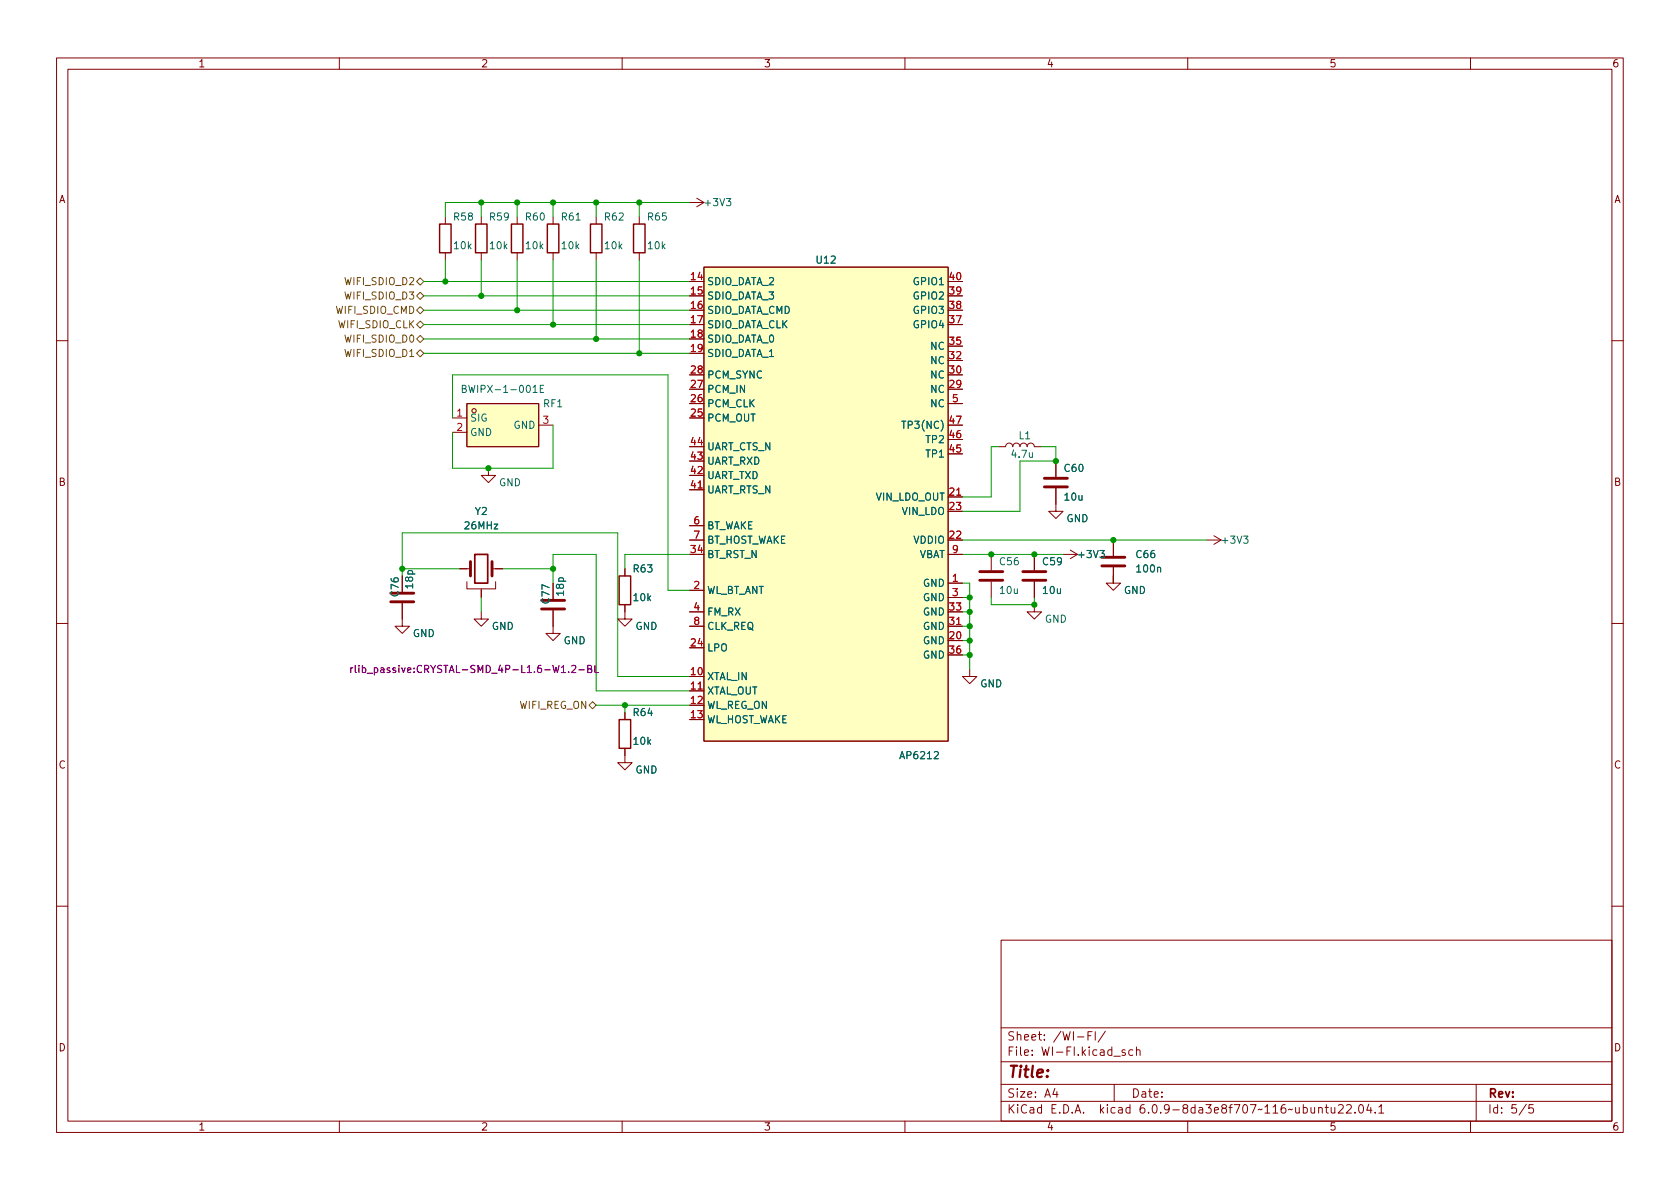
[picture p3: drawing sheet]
<svg xmlns="http://www.w3.org/2000/svg" width="297mm" height="210mm" viewBox="0 0 297 210" stroke-linecap="round" stroke-linejoin="round" font-family="sans-serif">
<g fill="none" stroke="#840000" stroke-width=".18">
<path d="M10 10.2h277v190.1h-277zM12 12.2h273v186.1h-273zM60 10.2v2M110 10.2v2M160 10.2v2M210 10.2v2M260 10.2v2M78.7 38.3v1.3M85.1 38.3v1.3M91.4 38.3v1.3M97.8 38.3v1.3M105.4 38.3v1.3"/>
<path d="M113 38.3v1.3M121.9 35.8h2.6M123.2 35l1.3 .8M124.5 35.8l-1.3 .8M78.7 44.7v1.3M85.1 44.7v1.3M91.4 44.7v1.3M97.8 44.7v1.3M105.4 44.7v1.3M113 44.7v1.3M124.5 47.2h43.1v83.9h-43.1zM10 60.2h2"/>
<path d="M80 73.9h2.5M80 76.4h2.5M82.5 71.4h12.7v7.6h-12.7zM95.2 75.2h2.6M167.6 71.4h2.6M176.5 79h1.3a.64 .64 0 0 1 .6-.6 .64 .64 0 0 1 .7 .6 .64 .64 0 0 1 .6-.6 .64 .64 0 0 1 .6 .6 .64 .64 0 0 1 .7-.6 .64 .64 0 0 1 .6 .6 .64 .64 0 0 1 .6-.6 .64 .64 0 0 1 .7 .6h1.2M285 60.2h2M86.4 82.8v1.3h1.2l-1.2 1.2-1.3-1.2h1.3M121.9 95.5h2.6M121.9 86.6h2.6M121.9 93h2.6M167.6 98h2.6"/>
<path d="M167.6 87.9h2.6M175.3 98v2.8M182.9 98v2.8M186.7 86.4v4h1.3l-1.3 1.3-1.3-1.3h1.3M186.7 81.5v2.8M188 98h2.5M189.2 97.3l1.3 .7M190.5 98l-1.3 .8M196.8 95.5v2.8M213.4 95.5h2.5M214.6 94.7l1.3 .8M215.9 95.5l-1.3 .8"/>
<path d="M10 110.2h2M71.1 106.7v4h1.3l-1.3 1.3-1.3-1.3h1.3M81.3 100.6h1.9M82.5 102.9v1.2h5.1v-1.2M85.1 108.2v1.3h1.3l-1.3 1.2-1.3-1.2h1.3M85.1 104.1v1.6M87 100.6h1.9M97.8 107.9v4.1h1.3l-1.3 1.3-1.3-1.3h1.3M110.5 106.9v2.6h1.3l-1.3 1.2-1.3-1.2h1.3M110.5 100.6v1.2M121.9 104.4h2.6M121.9 110.7h2.6"/>
<path d="M121.9 108.2h2.6M167.6 103.1h2.6M167.6 105.7h2.6M167.6 110.7h2.6M171.4 118.4v1.2h1.3l-1.3 1.3-1.2-1.3h1.2M175.3 102.9v2.8M182.9 106.9v1.3h1.2l-1.2 1.3-1.3-1.3h1.3M182.9 102.9v2.8M196.8 100.3v2.8h-1.2l1.2 1.3 1.3-1.3h-1.3v-1.3M285 110.2h2M110.5 132.3v2.6h1.3l-1.3 1.2-1.3-1.2h1.3M110.5 126v1.2"/>
<path d="M121.9 122.2h2.6M10 160.2h2M177 166.3h108v32h-108zM285 160.2h2M60 198.3v2M110 198.3v2M160 198.3v2M177 194.8h108M177 191.8h108M177 187.8h108M177 181.8h108M186.5 192.5l-.4 1h1"/>
<path d="M186.9 193v1M192.4 183.1h.5M193.1 182.4h-.7v1.5M193.6 182.4v1.5M195.4 182.4l-1.3 1.9M197 191.8v3M198.9 185.7l-.3-.1-.2 .2v.3l.5 .1v.4h-.5M200.3 185.7l-.4-.1-.3 .3v.4l.1 .3h.6M200.9 185.8l.2-.2 .4 .1 .1 .9M200.9 185.1v1.5M210 198.3v2M233.1 196l.3-.2 .3 .1 .1 .9"/>
<path d="M233.1 195.8v1M234.3 195.8h.6M234.5 195.3v1.3l.4 .2M235.4 195.8v1h.4l.2-.1M236 195.8v1M236.6 195.5l.6-.2 .2 .2 .1 .3-.9 1h.9M238.1 195.5l.5-.2 .3 .2v.3l-.9 1h.9M239.6 196.7v.1M240.4 195.4l.2-.1a.81 .81 0 0 1 .6 .7 .81 .81 0 0 1-.3 .8h-.2a.81 .81 0 0 1-.6-.6 .81 .81 0 0 1 .3-.8zM242 195.3l-.4 1h1M242.4 195.8v1M243.1 196.7v.1"/>
<path d="M243.8 195.8l.4-.5v1.5M243.8 196.8h.8M260 198.3v2M261 191.8v6.5M269.9 195.3l-1.3 1.9M271.1 195.3h-.7l-.1 .7 .2-.1 .5 .1 .2 .2-.1 .5-.2 .1-.6-.1"/>
<circle cx="83.8" cy="72.6" r=".38"/>
</g>
<g fill="none" stroke="#840000" stroke-width=".51">
<path d="M83.2 99.3v2.5M87 99.3v2.5M184.7 86.1h4M184.7 84.6h4M194.8 98.5h4.1M69.1 104.9h4.1M69.1 106.4h4.1M95.8 106.2h4M95.8 107.7h4M173.2 102.6h4.1M173.2 101.1h4.1M180.8 102.6h4.1"/>
<path d="M180.8 101.1h4.1M194.8 100.1h4.1"/>
</g>
<path d="M77.7 39.6h2.1v5.1h-2.1zM84.1 39.6h2v5.1h-2zM90.4 39.6h2.1v5.1h-2.1zM96.8 39.6h2v5.1h-2zM104.4 39.6h2v5.1h-2zM112 39.6h2v5.1h-2zM109.5 101.8h2v5.1h-2zM109.5 127.2h2v5.1h-2z" fill="none" stroke="#840000" stroke-width=".25"/>
<g fill="#ffffc2" stroke="#ffffc2" stroke-width=".18">
<path d="M82.5 71.4h12.7v7.6h-12.7z"/>
<path d="M124.5 47.2h43.1v83.9h-43.1z"/>
</g>
<path d="M81.7 68.7h.6l.1-.2-.1-.2-.6-.2v1.3h.5l.2-.1 .1-.3-.3-.3M95.5 68.7h.4M96.1 68.1h-.6v1.3h.6M159.4 74.5h.8M82.2 92.4l.5-.1 .2 .3-.7 .9h.7M84 92.3h-.3a.85 .85 0 0 0 0 1.2l.4-.1 .1-.4-.3-.3-.4 .1-.1 .2M84.7 93.5v-1.2l.4 .9 .4-.9v1.2M86.1 92.3v1.2M86.1 92.9h.8M86.9 92.3v1.2M87.4 92.7h.6l-.6 .8h.6" fill="none" stroke="#006464" stroke-width=".18"/>
<path d="M83.9 98h2.3v5.1h-2.3z" fill="none" stroke="#840000" stroke-width=".3"/>
<path d="M62 118.1v.8M62.4 118.1l-.4 .2M62.8 117.7v1.1l.2 .1M63.5 117.7v.1M63.5 118.1v.8M102.4 118.4h.9M103.9 118.3l.6-.1 .1-.2-.1-.2-.6-.1v1.2h.5l.2-.1 .1-.3-.3-.2M105.2 117.7v1.2h.6" fill="none" stroke="#840084" stroke-width=".18"/>
<path d="M73.7 54.9l.6-.7 .6 .7-.6 .6zM73.7 59.9l.6-.6 .6 .6-.6 .7zM73.7 57.4l.6-.6 .6 .6-.6 .6zM73.7 49.8l.6-.7 .6 .7-.6 .6zM74.3 51.7l.6 .6-.6 .7-.6-.7zM73.7 62.5l.6-.7 .6 .7-.6 .6zM104.1 124.7l.7-.6 .6 .6-.6 .6z" fill="none" stroke="#725600" stroke-width=".18"/>
<g fill="none" stroke="#009600" stroke-width=".18">
<path d="M85.1 35.8v2.5M91.4 35.8v2.5M97.8 35.8v2.5M105.4 35.8v2.5M113 35.8v2.5M121.9 35.8h-43.2v2.5M74.9 49.8h47M74.9 57.4h47M74.9 54.9h47M74.9 59.9h47M74.9 52.3h47M78.7 46v3.8"/>
<path d="M85.1 46v6.3M91.4 46v8.9M97.8 46v11.4M105.4 46v13.9M113 46v16.5M74.9 62.5h47M80 73.9v-7.6h38.1v38.1h3.8M97.8 75.2v7.6h-17.8v-6.4M176.5 79h-1.2v8.9h-5.1M184.1 79h2.6v2.5h-6.4v8.9h-10.1M121.9 98h-11.4v2.6M170.2 98h17.8"/>
<path d="M170.2 95.5h43.2M71.1 100.6h10.2M71.1 101.8v-7.6h38.1v25.4h12.7M85.1 105.7v2.5M88.9 100.6h8.9M97.8 103.1v-5.1h7.6v24.2h16.5M170.2 103.1h1.2v15.3M170.2 115.8h1.2M170.2 113.3h1.2M170.2 110.7h1.2M170.2 108.2h1.2M170.2 105.7h1.2"/>
<path d="M175.3 105.7v1.2h7.6v-1.2M196.8 101.8v1.3M105.4 124.7h16.5M110.5 124.7v1.3"/>
</g>
<g fill="#009600" stroke="#009600" stroke-width=".18">
<circle cx="85.1" cy="35.8" r=".46"/>
<circle cx="91.4" cy="35.8" r=".46"/>
<circle cx="105.4" cy="59.9" r=".46"/>
<circle cx="97.8" cy="57.4" r=".46"/>
<circle cx="105.4" cy="35.8" r=".46"/>
<circle cx="113" cy="62.5" r=".46"/>
<circle cx="97.8" cy="35.8" r=".46"/>
<circle cx="113" cy="35.8" r=".46"/>
<circle cx="171.4" cy="105.7" r=".46"/>
<circle cx="171.4" cy="108.2" r=".46"/>
<circle cx="182.9" cy="98" r=".46"/>
<circle cx="196.8" cy="95.5" r=".46"/>
<circle cx="175.3" cy="98" r=".46"/>
<circle cx="182.9" cy="106.9" r=".46"/>
<circle cx="186.7" cy="81.5" r=".46"/>
<circle cx="91.4" cy="54.9" r=".46"/>
<circle cx="86.4" cy="82.8" r=".46"/>
<circle cx="97.8" cy="100.6" r=".46"/>
<circle cx="71.1" cy="100.6" r=".46"/>
<circle cx="85.1" cy="52.3" r=".46"/>
<circle cx="78.7" cy="49.8" r=".46"/>
<circle cx="171.4" cy="113.3" r=".46"/>
<circle cx="171.4" cy="110.7" r=".46"/>
<circle cx="110.5" cy="124.7" r=".46"/>
<circle cx="171.4" cy="115.8" r=".46"/>
</g>
<text font-size="2.8" fill="#840000" x="178" y="190.6">Title:</text>
<g font-size="2.1" fill="#840000">
<text x="178" y="184">Sheet: /WI-FI/</text>
<text x="178" y="186.7">File: WI-FI.kicad_sch</text>
<text x="178" y="196.9">KiCad E.D.A. kicad 6.0.9-8da3e8f707~116~ubuntu22.04.1</text>
<text x="178" y="194.1">Size: A4</text>
<text x="200" y="194.1">Date:</text>
<text x="263" y="194.1">Rev:</text>
<text x="263" y="196.9">Id: 5/5</text>
</g>
<g font-size="1.8" fill="#840000">
<text x="35" y="11.9">1</text>
<text x="85" y="11.9">2</text>
<text x="135" y="11.9">3</text>
<text x="185" y="11.9">4</text>
<text x="235" y="11.9">5</text>
<text x="285" y="11.9">6</text>
<text x="10.3" y="35.9">A</text>
<text x="285.3" y="35.9">A</text>
<text x="10.3" y="85.9">B</text>
<text x="285.3" y="85.9">B</text>
<text x="70.5" y="105.4" transform="rotate(-90 70.5 105.4)">C76</text>
<text x="97.2" y="106.7" transform="rotate(-90 97.2 106.7)">C77</text>
<text x="10.3" y="135.9">C</text>
<text x="285.3" y="135.9">C</text>
<text x="10.3" y="185.9">D</text>
<text x="285.3" y="185.9">D</text>
<text x="35" y="199.9">1</text>
<text x="85" y="199.9">2</text>
<text x="135" y="199.9">3</text>
<text x="185" y="199.9">4</text>
<text x="235" y="199.9">5</text>
<text x="285" y="199.9">6</text>
</g>
<g font-size="1.8" fill="#006464">
<text x="80.3" y="39">R58</text>
<text x="86.7" y="39">R59</text>
<text x="93" y="39">R60</text>
<text x="99.4" y="39">R61</text>
<text x="107" y="39">R62</text>
<text x="114.6" y="39">R65</text>
<text x="124.8" y="36.4">+3V3</text>
<text x="80.3" y="44.1">10k</text>
<text x="86.7" y="44.1">10k</text>
<text x="93" y="44.1">10k</text>
<text x="99.4" y="44.1">10k</text>
<text x="107" y="44.1">10k</text>
<text x="114.6" y="44.1">10k</text>
<text x="144.4" y="46.6">U12</text>
<text x="125" y="50.4">SDIO_DATA_2</text>
<text x="125" y="53">SDIO_DATA_3</text>
<text x="161.7" y="53">GPIO2</text>
<text x="161.7" y="50.4">GPIO1</text>
<text x="125" y="55.5">SDIO_DATA_CMD</text>
<text x="125" y="58">SDIO_DATA_CLK</text>
<text x="161.7" y="58">GPIO4</text>
<text x="161.7" y="55.5">GPIO3</text>
<text x="125" y="60.6">SDIO_DATA_0</text>
<text x="125" y="63.1">SDIO_DATA_1</text>
<text x="164.6" y="64.4">NC</text>
<text x="164.6" y="61.8">NC</text>
<text x="82.9" y="69.5">BWIPX-1-001E</text>
<text x="125" y="69.5">PCM_IN</text>
<text x="125" y="66.9">PCM_SYNC</text>
<text x="164.6" y="69.5">NC</text>
<text x="164.6" y="66.9">NC</text>
<text x="83.1" y="74.5">SIG</text>
<text x="83.1" y="77.1">GND</text>
<text x="90.8" y="75.8">GND</text>
<text x="96.1" y="72">RF1</text>
<text x="125" y="74.5">PCM_OUT</text>
<text x="125" y="72">PCM_CLK</text>
<text x="160.2" y="75.8">TP3(NC)</text>
<text x="164.6" y="72">NC</text>
<text x="180.2" y="77.7">L1</text>
<text x="125" y="82.2">UART_RXD</text>
<text x="125" y="79.6">UART_CTS_N</text>
<text x="163.9" y="80.9">TP1</text>
<text x="163.9" y="78.4">TP2</text>
<text x="179" y="80.9">4.7u</text>
<text x="188.3" y="83.4">C60</text>
<text x="88.2" y="86">GND</text>
<text x="125" y="87.2">UART_RTS_N</text>
<text x="125" y="84.7">UART_TXD</text>
<text x="154.7" y="88.5">VIN_LDO_OUT</text>
<text x="188.3" y="88.5">10u</text>
<text x="84" y="91.1">Y2</text>
<text x="125" y="93.6">BT_WAKE</text>
<text x="159.5" y="91.1">VIN_LDO</text>
<text x="188.5" y="92.3">GND</text>
<text x="112.1" y="101.2">R63</text>
<text x="125" y="98.7">BT_RST_N</text>
<text x="125" y="96.1">BT_HOST_WAKE</text>
<text x="161.5" y="96.1">VDDIO</text>
<text x="162.3" y="98.7">VBAT</text>
<text x="176.8" y="99.9">C56</text>
<text x="184.5" y="99.9">C59</text>
<text x="190.9" y="98.7">+3V3</text>
<text x="201" y="98.7">C66</text>
<text x="201.1" y="101.2">100n</text>
<text x="216.3" y="96.1">+3V3</text>
<text x="73" y="104" transform="rotate(-90 73 104)">18p</text>
<text x="99.7" y="105.2" transform="rotate(-90 99.7 105.2)">18p</text>
<text x="112.1" y="106.3">10k</text>
<text x="125" y="105">WL_BT_ANT</text>
<text x="163.2" y="103.8">GND</text>
<text x="163.2" y="106.3">GND</text>
<text x="176.9" y="105">10u</text>
<text x="184.5" y="105">10u</text>
<text x="198.7" y="105">GND</text>
<text x="73" y="112.6">GND</text>
<text x="86.9" y="111.4">GND</text>
<text x="99.6" y="113.9">GND</text>
<text x="112.3" y="111.4">GND</text>
<text x="125" y="108.8">FM_RX</text>
<text x="125" y="111.4">CLK_REQ</text>
<text x="163.2" y="113.9">GND</text>
<text x="163.2" y="111.4">GND</text>
<text x="163.2" y="108.8">GND</text>
<text x="184.7" y="110.1">GND</text>
<text x="125" y="115.2">LPO</text>
<text x="163.2" y="116.5">GND</text>
<text x="125" y="120.3">XTAL_IN</text>
<text x="125" y="122.8">XTAL_OUT</text>
<text x="125" y="125.3">WL_REG_ON</text>
<text x="173.3" y="121.5">GND</text>
<text x="112.1" y="126.6">R64</text>
<text x="112.1" y="131.7">10k</text>
<text x="125" y="127.9">WL_HOST_WAKE</text>
<text x="112.3" y="136.8">GND</text>
<text x="159.4" y="134.2">AP6212</text>
</g>
<g font-size="1.8" fill="#725600">
<text x="61.2" y="53">WIFI_SDIO_D3</text>
<text x="61.2" y="50.4">WIFI_SDIO_D2</text>
<text x="59.4" y="55.5">WIFI_SDIO_CMD</text>
<text x="59.8" y="58">WIFI_SDIO_CLK</text>
<text x="61.2" y="60.6">WIFI_SDIO_D0</text>
<text x="61.2" y="63.1">WIFI_SDIO_D1</text>
<text x="91.8" y="125.3">WIFI_REG_ON</text>
</g>
<g font-size="1.8" fill="#a90000">
<text x="122.2" y="49.5">14</text>
<text x="122.2" y="52.1">15</text>
<text x="167.9" y="52.1">39</text>
<text x="167.9" y="49.5">40</text>
<text x="122.2" y="54.6">16</text>
<text x="122.2" y="57.1">17</text>
<text x="122.2" y="59.7">18</text>
<text x="167.9" y="57.1">37</text>
<text x="167.9" y="54.6">38</text>
<text x="122.2" y="62.2">19</text>
<text x="167.9" y="63.5">32</text>
<text x="167.9" y="61">35</text>
<text x="122.2" y="71.1">26</text>
<text x="122.2" y="68.6">27</text>
<text x="122.2" y="66">28</text>
<text x="167.9" y="68.6">29</text>
<text x="167.9" y="66">30</text>
<text x="168.4" y="71.1">5</text>
<text x="80.8" y="73.7">1</text>
<text x="80.8" y="76.2">2</text>
<text x="96" y="74.9">3</text>
<text x="122.2" y="73.7">25</text>
<text x="167.9" y="77.5">46</text>
<text x="167.9" y="74.9">47</text>
<text x="122.2" y="83.8">42</text>
<text x="122.2" y="81.3">43</text>
<text x="122.2" y="78.7">44</text>
<text x="167.9" y="80">45</text>
<text x="122.2" y="86.4">41</text>
<text x="167.9" y="87.6">21</text>
<text x="122.7" y="92.7">6</text>
<text x="122.7" y="95.2">7</text>
<text x="167.9" y="95.2">22</text>
<text x="167.9" y="90.2">23</text>
<text x="122.2" y="97.8">34</text>
<text x="168.4" y="97.8">9</text>
<text x="122.7" y="104.1">2</text>
<text x="122.7" y="107.9">4</text>
<text x="167.9" y="107.9">33</text>
<text x="168.4" y="102.9">1</text>
<text x="168.4" y="105.4">3</text>
<text x="122.7" y="110.5">8</text>
<text x="167.9" y="113">20</text>
<text x="167.9" y="110.5">31</text>
<text x="122.2" y="119.4">10</text>
<text x="122.2" y="114.3">24</text>
<text x="167.9" y="115.6">36</text>
<text x="122.2" y="121.9">11</text>
<text x="122.2" y="124.5">12</text>
<text x="122.2" y="127">13</text>
</g>
<text font-size="1.8" fill="#840084" x="64.5" y="119">rlib_passive:CRYSTAL-SMD_4P-L1.6-W1.2-BL</text>
</svg>
